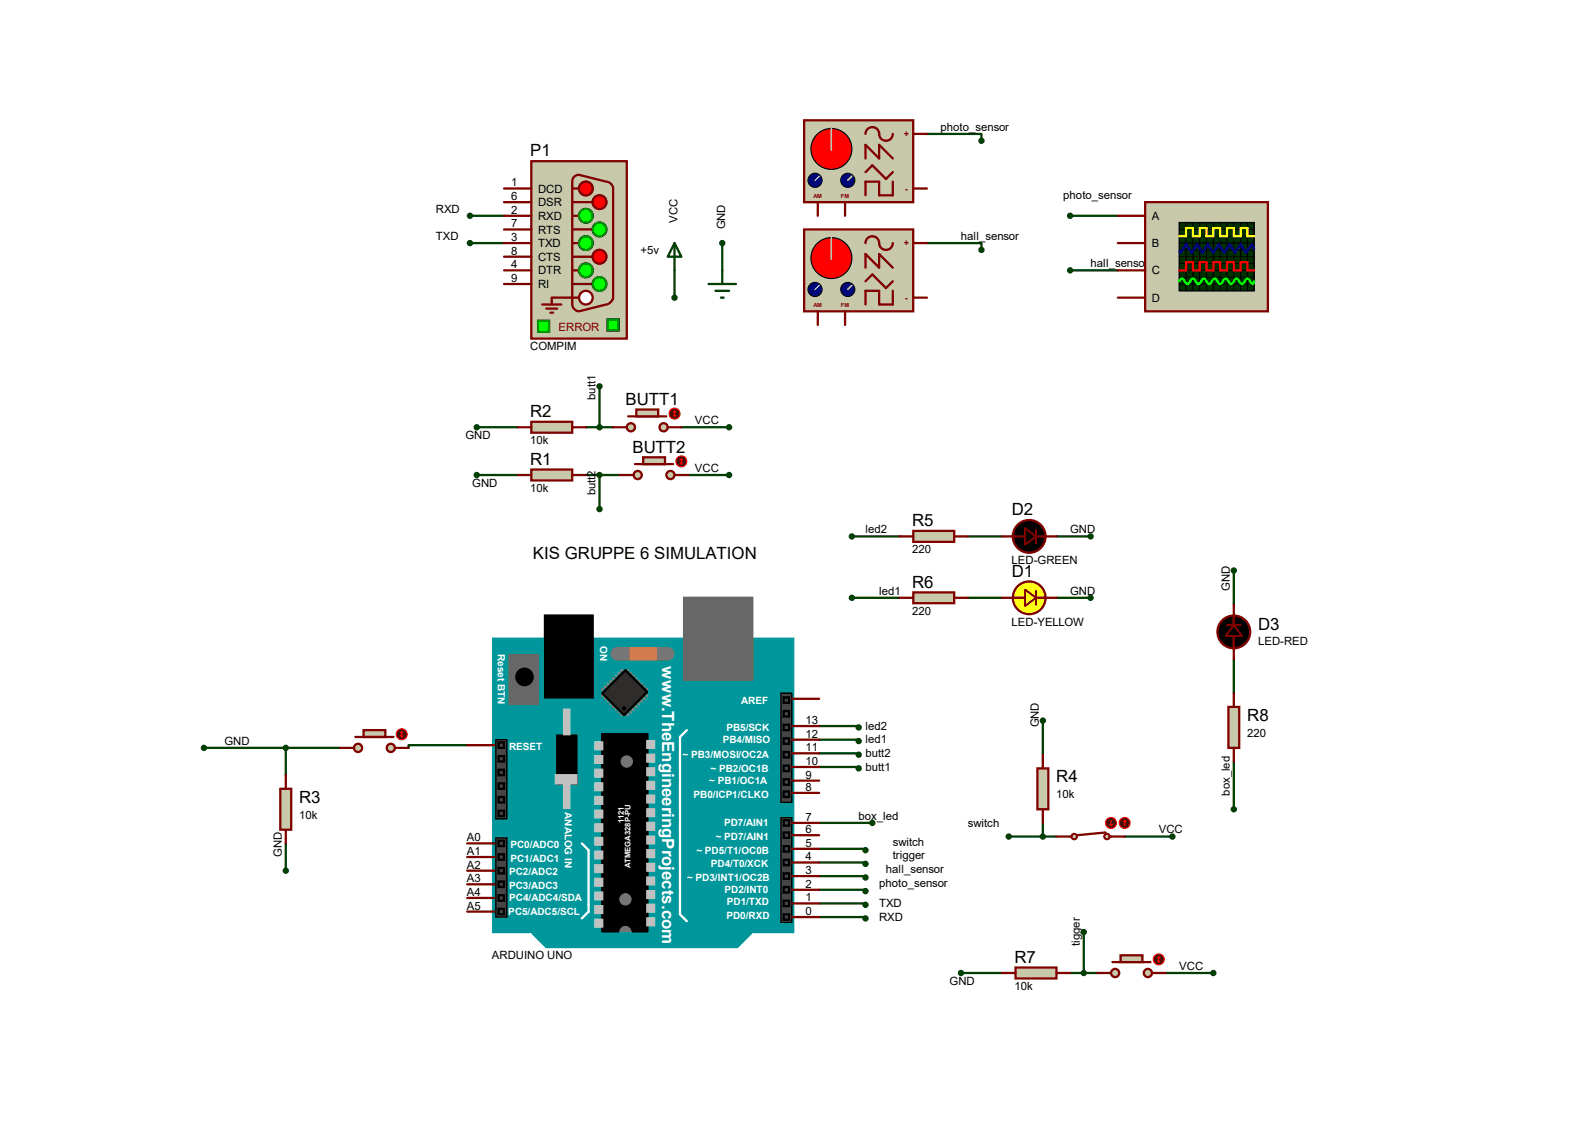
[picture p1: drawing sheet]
<svg xmlns="http://www.w3.org/2000/svg" width="297mm" height="210mm" viewBox="0 0 297 210" stroke-linecap="round" stroke-linejoin="round" font-family="sans-serif">
<g fill="none" stroke="#004000" stroke-width=".42">
<path d="M172.6 24.9h10.2v1.3M87.5 40.2h6.4M87.5 45.3h6.4M125.6 50.3v5.1M134.5 45.3v5M172.6 45.3h10.2v1.2M199.3 40.2h8.9M199.3 50.3h8.9M88.8 79.5h7.6M109.1 79.5h5.1M111.6 71.9v7.6M126.9 79.5h8.9"/>
<path d="M88.8 88.4h7.6M109.1 88.4h6.3M111.6 88.4v6.4M128.1 88.4h7.7M158.6 99.9h8.9M180.2 99.9h6.4M196.7 99.9h6.4M158.6 111.3h8.9M180.2 111.3h6.4M196.7 111.3h6.4M229.7 106.2v6.4M38 139.2h25.4"/>
<path d="M53.2 139.2v5.1M87 138.7h-10.9v.5M152.5 137.7h7.4v.3M152.5 135.2h7.4v.2M194.2 134.2v6.3M229.7 122.7v6.4M53.2 157v5.1M152.5 142.8h7.4v.2M152.5 140.3h7.4v.2M152.5 158h8.7v.3M152.5 153.2h9.9M187.8 155.7h8.9"/>
<path d="M194.2 153.2v2.5M209.4 155.7h8.9M229.7 141.8v8.9M152.5 170.7h8.7v.3M152.5 168.2h8.7v.2M152.5 165.7h8.7v.2M152.5 163.1h8.7v.3M152.5 160.6h8.7v.2M201.8 173.5v7.6M178.9 181.1h7.7M199.3 181.1h5M217 181.1h8.9"/>
</g>
<path d="M149.7 22.4h20.4v15.2h-20.4z" fill="#c8c8aa" stroke="#800000" stroke-width=".42"/>
<circle cx="154.8" cy="27.7" r="3.8" fill="#f00" stroke="#000" stroke-width=".21"/>
<path d="M161.2 24.9a1.27 1.27 0 0 1 1.2-1.2 1.27 1.27 0 0 1 1.3 1.2 1.27 1.27 0 0 0 1.3 1.3 1.27 1.27 0 0 0 1.2-1.3M161.2 29.5v-2.5l2.5 2.5v-2.5l2.5 2.5M161.2 32l1.2-1.2 2.6 2.5 1.2-1.3M166.2 33.8v2.6h-2.5v-2.6h-2.5v2.6" fill="none" stroke="#800000" stroke-width=".42"/>
<path d="M154.8 23.9v4.1" fill="none" stroke="#c0c0c0" stroke-width=".3"/>
<circle cx="151.8" cy="33.6" r="1.31" fill="#0000c0" stroke="#000" stroke-width=".21"/>
<path d="M152.5 32.8l-.7 .8" fill="none" stroke="#c0c0c0" stroke-width=".3"/>
<circle cx="157.9" cy="33.6" r="1.31" fill="#0000c0" stroke="#000" stroke-width=".21"/>
<path d="M158.6 32.8l-.7 .8" fill="none" stroke="#c0c0c0" stroke-width=".3"/>
<path d="M152.3 37.6v2.6M157.4 37.6v2.6M170.1 24.9h2.5M170.1 35.1h2.5" fill="none" stroke="#800000" stroke-width=".42"/>
<path d="M213.2 37.6h22.9v20.4h-22.9z" fill="#c8c8aa" stroke="#800000" stroke-width=".42"/>
<path d="M219.6 41.4h14v12.7h-14z" fill="#003000" stroke="#000" stroke-width=".25"/>
<g fill="none" stroke="#000" stroke-width=".19">
<path d="M219.6 45.3h14M219.6 42.7h14M219.6 44h14M219.6 46.5h14M219.6 49.1h14M219.6 50.3h14M219.6 51.6h14M219.6 52.9h14M219.6 47.8h14M220.9 41.4v12.7M222.1 41.4l.1 12.7M223.4 41.4v12.7"/>
<path d="M224.7 41.4v12.7M225.9 41.4l.1 12.7M227.2 41.4v12.7M228.5 41.4v12.7M229.7 41.4l.1 12.7M231 41.4l.1 12.7M232.3 41.4v12.7"/>
</g>
<path d="M219.6 44h1.3v-1.5h1.2v1.5h1.3v-1.5h1.3v1.5h1.2v-1.5h1.3v1.5h1.3v-1.5h1.2v1.5h1.3v-1.5h1.3v1.5h1.3" fill="none" stroke="#ff0" stroke-width=".42"/>
<path d="M219.6 50.3h1.3v-1.5h1.2v1.5h1.3v-1.5h1.3v1.5h1.2v-1.5h1.3v1.5h1.3v-1.5h1.2v1.5h1.3v-1.5h1.3v1.5h1.3" fill="none" stroke="#f00" stroke-width=".42"/>
<path d="M233.6 46.3l-.6-.8-1 1.5-1-1.5-1 1.5-1-1.5-1 1.5-1.1-1.5-1 1.5-1-1.5-1 1.5-1-1.5-1 1.5-1-1.5-1.1 1.5-.2-.2" fill="none" stroke="#00f" stroke-width=".42"/>
<path d="M219.6 52.4l.2-.4 .3-.1 .3 .1 .4 .7 .3 .2 .3-.2 .5-.7 .2-.1 .3 .1 .5 .7 .2 .2 .3-.2 .5-.7 .3-.1 .2 .1 .5 .7 .3 .2 .2-.2 .5-.7 .3-.1 .3 .1 .4 .7 .3 .2 .3-.2 .5-.7 .2-.1 .3 .1 .5 .7 .2 .2 .3-.2 .5-.7 .3-.1 .2 .1 .5 .7 .3 .2 .2-.2 .5-.7 .3-.1 .2 .1 .5 .7 .3 .2 .3-.5" fill="none" stroke="#0f0" stroke-width=".42"/>
<path d="M208.2 40.2h5M208.2 45.3h5M208.2 50.3h5M208.2 55.4h5" fill="none" stroke="#800000" stroke-width=".42"/>
<path d="M91.8 118.9h55.9v54.6h-55.9z" fill="#00979c" stroke="#00979c" stroke-width=".42"/>
<g fill="#686767" stroke="#686767" stroke-width=".42">
<path d="M127.4 111.3h12.7v15.2h-12.7z"/>
<path d="M94.9 122h5.3v9.1h-5.3z"/>
</g>
<g fill="#000" stroke="#000" stroke-width=".42">
<path d="M101.5 114.6h8.9v15.2h-8.9zM103.8 136.9h3.5v8.9h-3.5zM112.1 136.7h8.4v36.8h-8.4z"/>
<circle cx="97.7" cy="126" r="1.52"/>
</g>
<path d="M127.9 135.9l-1.3 1.3v33l1.3 1.3M108.3 157l1.3 1.3v11.4l-1.3 1.3" fill="none" stroke="#fff" stroke-width=".42"/>
<g fill="#c0c0c0" stroke="#c0c0c0" stroke-width=".42">
<path d="M120.5 138h1.3v1.2h-1.3z"/>
<path d="M120.5 140.5h1.3v1.3h-1.3z"/>
<path d="M120.5 143h1.3v1.3h-1.3z"/>
<path d="M120.5 145.6h1.3v1.3h-1.3z"/>
<path d="M120.5 148.1h1.3v1.3h-1.3z"/>
<path d="M120.5 150.7h1.3v1.2h-1.3z"/>
<path d="M120.5 153.2h1.3v1.3h-1.3z"/>
<path d="M120.5 155.7h1.3v1.3h-1.3z"/>
<path d="M120.5 158.3h1.3v1.3h-1.3z"/>
<path d="M120.5 160.8h1.3v1.3h-1.3z"/>
<path d="M120.5 163.4h1.3v1.2h-1.3z"/>
<path d="M120.5 165.9h1.3v1.3h-1.3z"/>
<path d="M120.5 168.4h1.3v1.3h-1.3z"/>
<path d="M120.5 171h1.3v1.3h-1.3z"/>
<path d="M110.9 138.2h1.2v1.3h-1.2z"/>
<path d="M110.9 140.8h1.2v1.2h-1.2z"/>
<path d="M110.9 143.3h1.2v1.3h-1.2z"/>
<path d="M110.9 145.8h1.2v1.3h-1.2z"/>
<path d="M110.9 148.4h1.2v1.2h-1.2z"/>
<path d="M110.9 150.9h1.2v1.3h-1.2z"/>
<path d="M110.9 153.5h1.2v1.2h-1.2z"/>
<path d="M110.9 156h1.2v1.3h-1.2z"/>
<path d="M110.9 158.5h1.2v1.3h-1.2z"/>
<path d="M110.9 161.1h1.2v1.2h-1.2z"/>
<path d="M110.9 163.6h1.2v1.3h-1.2z"/>
<path d="M110.9 166.2h1.2v1.2h-1.2z"/>
<path d="M110.9 168.7h1.2v1.3h-1.2z"/>
<path d="M110.9 171.2h1.2v1.3h-1.2z"/>
<path d="M103.5 144.3h3.8v1.5h-3.8z"/>
<path d="M105 132.1h1v4.6h-1z"/>
<path d="M105 145.8h1v4.6h-1z"/>
</g>
<path d="M114.9 121.7h9.4" fill="none" stroke="#757575" stroke-width="2.5"/>
<path d="M117.5 120.7h4.5v2h-4.5z" fill="#ff8000" stroke="#ff8000" stroke-width=".42"/>
<g fill="none" stroke="#808080" stroke-width=".47">
<path d="M112.1 128.3l.5 .5M112.6 127.8l.6 .5M112.6 129.1l-.5 .5M113.2 127.3l.5 .5M113.2 129.6l-.6 .5M113.7 126.8l.5 .5M113.7 130.1l-.5 .5M114.2 126.3l.5 .5M114.2 130.6l-.5 .5M114.7 125.8l.5 .5M114.7 131.1l-.5 .5M115.2 125.3l.5 .5"/>
<path d="M115.2 131.6l-.5 .5M115.7 124.8l.5 .5M115.7 132.1l-.5 .5M116.2 132.6l-.5 .5M116.5 132.6l.5 .5M117 132.1l.5 .5M117 124.8l-.5 .5M117.5 131.6l.5 .5M117.5 125.3l-.5 .5M118 131.1l.5 .5M118 125.8l-.5 .5M118.5 130.6l.5 .5"/>
<path d="M118.5 126.3l-.5 .5M119 130.1l.5 .5M119 126.8l-.5 .5M119.5 129.6l.5 .5M119.5 127.3l-.5 .5M120 129.1l.5 .5M120 127.8l-.5 .5M120.5 128.3l-.5 .5"/>
</g>
<path d="M116.5 124.8l4 4-4.3 4.3-4.1-4z" fill="#2c2c2c" stroke="#000" stroke-width=".42"/>
<circle cx="116.2" cy="131.9" r=".3" fill="#000" stroke="#000" stroke-width=".19"/>
<path d="M145.4 129.1h2v20.3h-2z" fill="#464646" stroke="#000" stroke-width=".25"/>
<circle cx="116.5" cy="167.4" r="1.06" fill="#757575" stroke="#757575" stroke-width=".19"/>
<g fill="#464646" stroke="#000" stroke-width=".42">
<path d="M145.9 129.8h1v1.1h-1z"/>
<path d="M145.9 134.9h1v1h-1z"/>
<path d="M145.9 137.5h1v1h-1z"/>
<path d="M145.9 140h1v1h-1z"/>
<path d="M145.9 142.5h1v1.1h-1z"/>
<path d="M145.9 145.1h1v1h-1z"/>
<path d="M145.9 132.4h1v1h-1z"/>
<path d="M145.9 147.4h1v1h-1z"/>
</g>
<g fill="#757575" stroke="#757575" stroke-width=".19">
<circle cx="116.7" cy="141.8" r="1.06"/>
<circle cx="116.5" cy="173.5" r="1.06"/>
</g>
<path d="M99.2 173.8h40.6l-2.5 2.5h-35.6z" fill="#00979c" stroke="#00979c" stroke-width=".42"/>
<g fill="#464646" stroke="#000" stroke-width=".25">
<path d="M92.3 137.7h2.1v14.7h-2.1z"/>
<path d="M145.4 152.2h2v19.5h-2z"/>
<path d="M92.3 156h2.1v14.7h-2.1z"/>
</g>
<g fill="#464646" stroke="#000" stroke-width=".42">
<path d="M92.8 140.8h1.1v1h-1.1z"/>
<path d="M92.8 145.8h1.1v1.1h-1.1z"/>
<path d="M92.8 150.9h1.1v1h-1.1z"/>
<path d="M92.8 148.4h1.1v1h-1.1z"/>
<path d="M92.8 143.3h1.1v1h-1.1z"/>
<path d="M92.8 138.2h1.1v1h-1.1z"/>
<path d="M145.9 152.7h1v1h-1z"/>
<path d="M145.9 155h1v1h-1z"/>
<path d="M145.9 157.5h1v1h-1z"/>
<path d="M145.9 160.1h1v1h-1z"/>
<path d="M145.9 162.6h1v1h-1z"/>
<path d="M145.9 165.1h1v1.1h-1z"/>
<path d="M145.9 167.7h1v1h-1z"/>
<path d="M145.9 170.2h1v1h-1z"/>
<path d="M92.8 156.5h1.1v1h-1.1z"/>
<path d="M92.8 159h1.1v1.1h-1.1z"/>
<path d="M92.8 161.6h1.1v1h-1.1z"/>
<path d="M92.8 164.1h1.1v1h-1.1z"/>
<path d="M92.8 166.7h1.1v1h-1.1z"/>
<path d="M92.8 169.2h1.1v1h-1.1z"/>
</g>
<g fill="none" stroke="#800000" stroke-width=".42">
<path d="M87 138.7h5.1M147.4 137.7h5.1M147.4 135.2h5.1M147.4 130.1h5.1M87 159.6h5.1M87 157h5.1M147.4 158h5.1M147.4 155.5h5.1M147.4 153.2h5.1M147.4 147.6h5.1M147.4 145.3h5.1M147.4 142.8h5.1"/>
<path d="M147.4 140.3h5.1M87 169.7h5.1M87 167.2h5.1M87 164.6h5.1M87 162.1h5.1M147.4 170.7h5.1M147.4 168.2h5.1M147.4 165.7h5.1M147.4 163.1h5.1M147.4 160.6h5.1"/>
</g>
<g fill="#c8c8aa" stroke="#800000" stroke-width=".42">
<path d="M98.9 30h17.8v33h-17.8z"/>
<path d="M106.8 33l.6-.4h.4l5.1 1.2a1.37 1.37 0 0 1 1.3 1.3v20.3a1.61 1.61 0 0 1-1.3 1.3l-5.1 1.3a1.35 1.35 0 0 1-1.2-1.3v-22.9z"/>
</g>
<g fill="none" stroke="#800000" stroke-width=".42">
<path d="M106.6 35.1h1.2M106.6 37.6h3.8M100.2 59.7h2v2.1h-2zM101 56.7h3.5M101.7 57.4h2.1M102.5 58.2h.5M106.6 40.2h1.2M106.6 42.7h3.8M106.6 45.3h1.2M106.6 47.8h3.8M106.6 50.3h1.2M106.6 52.9h3.8"/>
<path d="M107.8 55.4h-5.1v1.3M113.2 59.5h2v2h-2z"/>
<circle cx="109.1" cy="35.1" r="1.27"/>
<circle cx="111.6" cy="37.6" r="1.27"/>
<circle cx="109.1" cy="40.2" r="1.27"/>
<circle cx="109.1" cy="45.3" r="1.27"/>
<circle cx="109.1" cy="50.3" r="1.27"/>
<circle cx="111.6" cy="47.8" r="1.27"/>
<circle cx="111.6" cy="52.9" r="1.27"/>
<circle cx="111.6" cy="42.7" r="1.27"/>
</g>
<circle cx="109.1" cy="55.4" r="1.27" fill="#fff" stroke="#800000" stroke-width=".42"/>
<g fill="#0f0" stroke="#008000" stroke-width=".42">
<circle cx="109.1" cy="45.3" r="1.27"/>
<circle cx="109.1" cy="40.2" r="1.27"/>
</g>
<circle cx="111.6" cy="47.8" r="1.27" fill="#f00" stroke="#800000" stroke-width=".42"/>
<circle cx="111.6" cy="42.7" r="1.27" fill="#0f0" stroke="#008000" stroke-width=".42"/>
<circle cx="111.6" cy="37.6" r="1.27" fill="#f00" stroke="#800000" stroke-width=".42"/>
<circle cx="109.1" cy="50.3" r="1.27" fill="#0f0" stroke="#008000" stroke-width=".42"/>
<circle cx="109.1" cy="35.1" r="1.27" fill="#f00" stroke="#800000" stroke-width=".42"/>
<g fill="#0f0" stroke="#008000" stroke-width=".42">
<path d="M113.2 59.5h2v2h-2z"/>
<path d="M100.2 59.7h2v2.1h-2z"/>
<circle cx="111.6" cy="52.9" r="1.27"/>
</g>
<path d="M93.9 37.6h5M93.9 35.1h5M93.9 45.3h5M93.9 40.2h5M93.9 47.8h5M93.9 42.7h5M93.9 50.3h5M93.9 52.9h5" fill="none" stroke="#800000" stroke-width=".42"/>
<path d="M125.6 45.3l1.3 2.5h-2.6zM125.6 45.3v5M132 52.9h5M133.2 54.1h2.6M134.2 55.4h.5M134.5 50.3v2.6" fill="none" stroke="#004000" stroke-width=".42"/>
<g fill="#c8c8aa" stroke="#800000" stroke-width=".42">
<circle cx="123.6" cy="79.5" r=".76"/>
<circle cx="117.5" cy="79.5" r=".76"/>
</g>
<path d="M117 77.5h7.1" fill="none" stroke="#800000" stroke-width=".42"/>
<path d="M118.5 76.2h4.1v1.3h-4.1z" fill="#c8c8aa" stroke="#800000" stroke-width=".42"/>
<path d="M114.2 79.5h2.5M124.3 79.5h2.6" fill="none" stroke="#800000" stroke-width=".42"/>
<circle cx="125.6" cy="77" r="1.02" fill="#400000" stroke="#f00" stroke-width=".21"/>
<path d="M125.3 77.3l.3 .2M125.6 76.5v1M125.6 76.5l-.3 .3M125.6 76.5l.3 .3M125.9 77.3l-.3 .2" fill="none" stroke="#f00" stroke-width=".21"/>
<g fill="#c8c8aa" stroke="#800000" stroke-width=".38">
<circle cx="206.1" cy="155.7" r=".51"/>
<circle cx="200" cy="155.7" r=".51"/>
</g>
<path d="M196.7 155.7h2.8M205.9 155l-5.4 .5M206.6 155.7h2.8" fill="none" stroke="#800000" stroke-width=".42"/>
<circle cx="206.9" cy="153.2" r="1.02" fill="#400000" stroke="#f00" stroke-width=".21"/>
<path d="M206.6 153.5l.3 .2M206.9 152.7v1M207.1 153.5l-.2 .2" fill="none" stroke="#f00" stroke-width=".21"/>
<circle cx="209.4" cy="153.2" r="1.02" fill="#400000" stroke="#f00" stroke-width=".21"/>
<path d="M209.4 152.7l-.2 .3M209.4 152.7l.3 .3M209.4 152.7v1" fill="none" stroke="#f00" stroke-width=".21"/>
<path d="M98.9 78.5h7.7v2.1h-7.7z" fill="#c8c8aa" stroke="#800000" stroke-width=".42"/>
<path d="M96.4 79.5h2.5M106.6 79.5h2.5" fill="none" stroke="#800000" stroke-width=".42"/>
<path d="M170.1 110.3h7.6v2h-7.6z" fill="#c8c8aa" stroke="#800000" stroke-width=".42"/>
<path d="M167.5 111.3h2.6M177.7 111.3h2.5" fill="none" stroke="#800000" stroke-width=".42"/>
<circle cx="191.6" cy="111.3" r="3" fill="#ffff1c" stroke="#800000" stroke-width=".42"/>
<path d="M192.9 110v2.6" fill="none" stroke="#800000" stroke-width=".38"/>
<path d="M188.6 111.3h2.3M192.9 111.3h1.8" fill="none" stroke="#800000" stroke-width=".42"/>
<path d="M190.9 109.8l2 1.5-2 1.5z" fill="#ffff2f" stroke="#800000" stroke-width=".38"/>
<path d="M186.6 111.3h2.5M194.2 111.3h2.5" fill="none" stroke="#800000" stroke-width=".42"/>
<g fill="#c8c8aa" stroke="#800000" stroke-width=".42">
<circle cx="72.8" cy="139.2" r=".76"/>
<circle cx="66.7" cy="139.2" r=".76"/>
</g>
<path d="M66.2 137.2h7.1" fill="none" stroke="#800000" stroke-width=".42"/>
<path d="M67.7 135.9h4.1v1.3h-4.1z" fill="#c8c8aa" stroke="#800000" stroke-width=".42"/>
<path d="M63.4 139.2h2.5M73.5 139.2h2.6" fill="none" stroke="#800000" stroke-width=".42"/>
<circle cx="74.8" cy="136.7" r="1.02" fill="#400000" stroke="#f00" stroke-width=".21"/>
<path d="M74.5 136.9l.3 .3M74.8 136.2v1M74.8 136.2l-.3 .2M74.8 136.2l.3 .2M75.1 136.9l-.3 .3" fill="none" stroke="#f00" stroke-width=".21"/>
<g fill="#004000" stroke="#004000" stroke-width=".42">
<circle cx="161.2" cy="171" r=".38"/>
<circle cx="161.2" cy="168.4" r=".38"/>
<circle cx="161.2" cy="165.9" r=".38"/>
<circle cx="161.2" cy="163.4" r=".38"/>
<circle cx="158.6" cy="111.3" r=".38"/>
<circle cx="203.1" cy="111.3" r=".38"/>
<circle cx="134.5" cy="45.3" r=".38"/>
<circle cx="125.6" cy="55.4" r=".38"/>
</g>
<g fill="#c8c8aa" stroke="#800000" stroke-width=".42">
<circle cx="124.8" cy="88.4" r=".76"/>
<circle cx="118.7" cy="88.4" r=".76"/>
</g>
<path d="M118.2 86.4h7.1" fill="none" stroke="#800000" stroke-width=".42"/>
<path d="M119.8 85.1h4v1.3h-4z" fill="#c8c8aa" stroke="#800000" stroke-width=".42"/>
<path d="M115.4 88.4h2.6M125.6 88.4h2.5" fill="none" stroke="#800000" stroke-width=".42"/>
<circle cx="126.9" cy="85.9" r="1.02" fill="#400000" stroke="#f00" stroke-width=".21"/>
<path d="M126.6 86.1l.3 .3M126.9 85.4v1M126.9 85.4l-.3 .2M126.9 85.4l.2 .2M127.1 86.1l-.2 .3" fill="none" stroke="#f00" stroke-width=".21"/>
<path d="M98.9 87.4h7.7v2.1h-7.7z" fill="#c8c8aa" stroke="#800000" stroke-width=".42"/>
<path d="M96.4 88.4h2.5M106.6 88.4h2.5" fill="none" stroke="#800000" stroke-width=".42"/>
<path d="M193.2 143h2v7.7h-2z" fill="#c8c8aa" stroke="#800000" stroke-width=".42"/>
<path d="M194.2 140.5v2.5M194.2 150.7v2.5" fill="none" stroke="#800000" stroke-width=".42"/>
<g fill="#004000" stroke="#004000" stroke-width=".42">
<circle cx="88.8" cy="79.5" r=".38"/>
<circle cx="88.8" cy="88.4" r=".38"/>
</g>
<path d="M170.1 98.8h7.6v2.1h-7.6z" fill="#c8c8aa" stroke="#800000" stroke-width=".42"/>
<path d="M167.5 99.9h2.6M177.7 99.9h2.5M186.6 99.9h4.3M192.9 99.9h3.8" fill="none" stroke="#800000" stroke-width=".42"/>
<circle cx="191.6" cy="99.9" r="3" fill="#000" stroke="#800000" stroke-width=".42"/>
<path d="M192.9 98.6v2.5" fill="none" stroke="#800000" stroke-width=".38"/>
<path d="M190.9 98.3l2 1.6-2 1.5z" fill="#000" stroke="#800000" stroke-width=".38"/>
<g fill="#004000" stroke="#004000" stroke-width=".42">
<circle cx="158.6" cy="99.9" r=".38"/>
<circle cx="203.1" cy="99.9" r=".38"/>
<circle cx="159.9" cy="138" r=".38"/>
<circle cx="159.9" cy="143" r=".38"/>
<circle cx="159.9" cy="140.5" r=".38"/>
<circle cx="159.9" cy="135.4" r=".38"/>
<circle cx="194.2" cy="155.7" r=".38"/>
<circle cx="187.8" cy="155.7" r=".38"/>
<circle cx="161.2" cy="158.3" r=".38"/>
<circle cx="194.2" cy="134.2" r=".38"/>
<circle cx="218.3" cy="155.7" r=".38"/>
<circle cx="135.8" cy="79.5" r=".38"/>
<circle cx="111.6" cy="79.5" r=".38"/>
<circle cx="111.6" cy="71.9" r=".38"/>
<circle cx="135.8" cy="88.4" r=".38"/>
<circle cx="111.6" cy="88.4" r=".38"/>
<circle cx="111.6" cy="94.8" r=".38"/>
</g>
<g fill="#c8c8aa" stroke="#800000" stroke-width=".42">
<circle cx="213.7" cy="181.1" r=".76"/>
<circle cx="207.6" cy="181.1" r=".76"/>
</g>
<path d="M207.1 179.1h7.1" fill="none" stroke="#800000" stroke-width=".42"/>
<path d="M208.7 177.8h4v1.3h-4z" fill="#c8c8aa" stroke="#800000" stroke-width=".42"/>
<path d="M204.3 181.1h2.6M214.5 181.1h2.5" fill="none" stroke="#800000" stroke-width=".42"/>
<circle cx="215.8" cy="178.6" r="1.02" fill="#400000" stroke="#f00" stroke-width=".21"/>
<path d="M215.5 178.9l.3 .2M215.8 178.1v1M215.8 178.1l-.3 .3M215.8 178.1l.2 .3M216 178.9l-.2 .2" fill="none" stroke="#f00" stroke-width=".21"/>
<path d="M189.1 180.1h7.6v2.1h-7.6z" fill="#c8c8aa" stroke="#800000" stroke-width=".42"/>
<path d="M186.6 181.1h2.5M196.7 181.1h2.6" fill="none" stroke="#800000" stroke-width=".42"/>
<g fill="#004000" stroke="#004000" stroke-width=".42">
<circle cx="178.9" cy="181.1" r=".38"/>
<circle cx="225.9" cy="181.1" r=".38"/>
<circle cx="201.8" cy="181.1" r=".38"/>
<circle cx="201.8" cy="173.5" r=".38"/>
<circle cx="161.2" cy="160.8" r=".38"/>
<circle cx="38" cy="139.2" r=".38"/>
</g>
<path d="M52.2 146.9h2v7.6h-2z" fill="#c8c8aa" stroke="#800000" stroke-width=".42"/>
<path d="M53.2 144.3v2.6M53.2 154.5v2.5" fill="none" stroke="#800000" stroke-width=".42"/>
<g fill="#004000" stroke="#004000" stroke-width=".42">
<circle cx="53.2" cy="139.2" r=".38"/>
<circle cx="53.2" cy="162.1" r=".38"/>
<circle cx="87.5" cy="40.2" r=".38"/>
<circle cx="87.5" cy="45.3" r=".38"/>
<circle cx="182.8" cy="26.2" r=".38"/>
</g>
<path d="M149.7 42.7h20.4v15.3h-20.4z" fill="#c8c8aa" stroke="#800000" stroke-width=".42"/>
<circle cx="154.8" cy="48" r="3.8" fill="#f00" stroke="#000" stroke-width=".21"/>
<path d="M161.2 45.3a1.27 1.27 0 0 1 1.2-1.3 1.27 1.27 0 0 1 1.3 1.3 1.27 1.27 0 0 0 1.3 1.2 1.27 1.27 0 0 0 1.2-1.2M161.2 49.8v-2.5l2.5 2.5v-2.5l2.5 2.5M161.2 52.4l1.2-1.3 2.6 2.5 1.2-1.2M166.2 54.1v2.6h-2.5v-2.6h-2.5v2.6" fill="none" stroke="#800000" stroke-width=".42"/>
<path d="M154.8 44.2v4.1" fill="none" stroke="#c0c0c0" stroke-width=".3"/>
<circle cx="151.8" cy="53.9" r="1.31" fill="#0000c0" stroke="#000" stroke-width=".21"/>
<path d="M152.5 53.1l-.7 .8" fill="none" stroke="#c0c0c0" stroke-width=".3"/>
<circle cx="157.9" cy="53.9" r="1.31" fill="#0000c0" stroke="#000" stroke-width=".21"/>
<path d="M158.6 53.1l-.7 .8" fill="none" stroke="#c0c0c0" stroke-width=".3"/>
<path d="M152.3 58v2.5M157.4 58v2.5M170.1 45.3h2.5M170.1 55.4h2.5M229.7 112.6v3.8M229.7 118.4v4.3" fill="none" stroke="#800000" stroke-width=".42"/>
<g fill="#004000" stroke="#004000" stroke-width=".42">
<circle cx="182.8" cy="46.5" r=".38"/>
<circle cx="199.3" cy="40.2" r=".38"/>
<circle cx="199.3" cy="50.3" r=".38"/>
</g>
<circle cx="229.7" cy="117.6" r="3" fill="#000" stroke="#800000" stroke-width=".42"/>
<path d="M228.5 116.4h2.5" fill="none" stroke="#800000" stroke-width=".38"/>
<path d="M229.7 116.4l1.6 2h-3.1z" fill="#000" stroke="#800000" stroke-width=".38"/>
<path d="M228.7 131.6h2.1v7.6h-2.1z" fill="#c8c8aa" stroke="#800000" stroke-width=".42"/>
<path d="M229.7 129.1v2.5M229.7 139.2v2.6" fill="none" stroke="#800000" stroke-width=".42"/>
<g fill="#004000" stroke="#004000" stroke-width=".42">
<circle cx="229.7" cy="150.7" r=".38"/>
<circle cx="229.7" cy="106.2" r=".38"/>
<circle cx="162.4" cy="153.2" r=".38"/>
</g>
<g font-size="3.1">
<text x="98.7" y="29.1">P1</text>
<text x="98.7" y="77.6">R2</text>
<text x="116.5" y="75.4">BUTT1</text>
<text x="98.7" y="86.5">R1</text>
<text x="117.8" y="84.2">BUTT2</text>
<text x="188.4" y="95.9">D2</text>
<text x="169.8" y="98">R5</text>
<text x="99.2" y="104.1">KIS GRUPPE 6 SIMULATION</text>
<text x="188.4" y="107.4">D1</text>
<text x="169.8" y="109.4">R6</text>
<text x="234.3" y="117.2">D3</text>
<text x="232.2" y="134.2">R8</text>
<text x="55.7" y="149.5">R3</text>
<text x="196.7" y="145.7">R4</text>
<text x="188.9" y="179.2">R7</text>
</g>
<text font-size="3.1" fill="#fff" x="123.3" y="124" transform="rotate(90 123.3 124)">www.TheEngineeringProjects.com</text>
<g font-size="2.1">
<text x="175.1" y="24.3">photo_sensor</text>
<text x="95.2" y="34.7">1</text>
<text x="100.2" y="35.9">DCD</text>
<text x="81.2" y="39.6">RXD</text>
<text x="95.2" y="39.8">2</text>
<text x="95.2" y="37.3">6</text>
<text x="100.2" y="40.9">RXD</text>
<text x="100.2" y="38.4">DSR</text>
<text x="126.2" y="41.4" transform="rotate(-90 126.2 41.4)">VCC</text>
<text x="198" y="37">photo_sensor</text>
<text x="214.5" y="40.9">A</text>
<text x="81.2" y="44.7">TXD</text>
<text x="95.2" y="44.9">3</text>
<text x="95.2" y="47.4">8</text>
<text x="95.2" y="42.3">7</text>
<text x="100.2" y="46">TXD</text>
<text x="100.2" y="43.5">RTS</text>
<text x="119.3" y="47.3">+5v</text>
<text x="135" y="42.7" transform="rotate(-90 135 42.7)">GND</text>
<text x="178.9" y="44.7">hall_sensor</text>
<text x="214.5" y="46">B</text>
<text x="95.2" y="50">4</text>
<text x="95.2" y="52.5">9</text>
<text x="100.2" y="48.6">CTS</text>
<text x="100.2" y="51.1">DTR</text>
<text x="100.2" y="53.6">RI</text>
<text x="203.1" y="49.7">hall_sensor</text>
<text x="214.5" y="51.1">C</text>
<text x="214.5" y="56.2">D</text>
<text x="98.7" y="65.2">COMPIM</text>
<text x="110.9" y="74.5" transform="rotate(-90 110.9 74.5)">butt1</text>
<text x="86.7" y="81.7">GND</text>
<text x="98.7" y="82.7">10k</text>
<text x="129.4" y="79">VCC</text>
<text x="129.4" y="87.8">VCC</text>
<text x="87.9" y="90.6">GND</text>
<text x="98.7" y="91.6">10k</text>
<text x="110.9" y="92.2" transform="rotate(-90 110.9 92.2)">butt2</text>
<text x="161.2" y="99.3">led2</text>
<text x="199.3" y="99.3">GND</text>
<text x="169.8" y="103">220</text>
<text x="188.4" y="105.1">LED-GREEN</text>
<text x="163.7" y="110.7">led1</text>
<text x="199.3" y="110.7">GND</text>
<text x="229" y="110" transform="rotate(-90 229 110)">GND</text>
<text x="169.8" y="114.5">220</text>
<text x="188.4" y="116.5">LED-YELLOW</text>
<text x="234.3" y="120.1">LED-RED</text>
<text x="150" y="137.3">12</text>
<text x="150" y="134.8">13</text>
<text x="161.2" y="135.8">led2</text>
<text x="193.5" y="135.4" transform="rotate(-90 193.5 135.4)">GND</text>
<text x="232.2" y="137.2">220</text>
<text x="41.8" y="138.6">GND</text>
<text x="150" y="142.4">10</text>
<text x="150" y="139.9">11</text>
<text x="161.2" y="138.4">led1</text>
<text x="161.2" y="143.5">butt1</text>
<text x="161.2" y="140.9">butt2</text>
<text x="150" y="147.2">8</text>
<text x="150" y="144.9">9</text>
<text x="196.7" y="148.6">10k</text>
<text x="229" y="148.1" transform="rotate(-90 229 148.1)">box_led</text>
<text x="55.7" y="152.4">10k</text>
<text x="150" y="155.1">6</text>
<text x="150" y="152.8">7</text>
<text x="159.9" y="152.6">box_led</text>
<text x="180.2" y="153.9">switch</text>
<text x="215.8" y="155.2">VCC</text>
<text x="52.5" y="159.6" transform="rotate(-90 52.5 159.6)">GND</text>
<text x="87" y="161.7">A2</text>
<text x="87" y="159.2">A1</text>
<text x="87" y="156.6">A0</text>
<text x="150" y="160.2">4</text>
<text x="150" y="157.6">5</text>
<text x="166.2" y="157.4">switch</text>
<text x="166.2" y="160">trigger</text>
<text x="87" y="166.8">A4</text>
<text x="87" y="164.3">A3</text>
<text x="150" y="167.8">1</text>
<text x="150" y="165.3">2</text>
<text x="150" y="162.7">3</text>
<text x="163.7" y="165.1">photo_sensor</text>
<text x="165" y="162.5">hall_sensor</text>
<text x="87" y="169.3">A5</text>
<text x="150" y="170.3">0</text>
<text x="163.7" y="171.4">RXD</text>
<text x="163.7" y="168.9">TXD</text>
<text x="91.6" y="178.5">ARDUINO UNO</text>
<text x="201.1" y="176.1" transform="rotate(-90 201.1 176.1)">tigger</text>
<text x="176.8" y="183.3">GND</text>
<text x="188.9" y="184.3">10k</text>
<text x="219.6" y="180.6">VCC</text>
</g>
<text font-size="2.1" fill="#800000" x="104" y="61.7">ERROR</text>
<g font-size="1.9" fill="#fff">
<text x="92.7" y="121.8" transform="rotate(90 92.7 121.8)">Reset BTN</text>
<text x="111.8" y="120.3" transform="rotate(90 111.8 120.3)">ON</text>
<text x="138" y="131">AREF</text>
<text x="135.3" y="136.1">PB5/SCK</text>
<text x="94.8" y="139.6">RESET</text>
<text x="127.1" y="141.1">~ PB3/MOSI/OC2A</text>
<text x="132.3" y="143.7">~ PB2/OC1B</text>
<text x="134.6" y="138.3">PB4/MISO</text>
<text x="129.2" y="148.5">PB0/ICP1/CLKO</text>
<text x="132" y="146">~ PB1/OC1A</text>
<text x="105.2" y="151.2" transform="rotate(90 105.2 151.2)">ANALOG IN</text>
<text x="134.8" y="153.8">PD7/AIN1</text>
<text x="95" y="160.4">PC1/ADC1</text>
<text x="95" y="157.9">PC0/ADC0</text>
<text x="129.7" y="158.9">~ PD5/T1/OC0B</text>
<text x="132.4" y="161.5">PD4/T0/XCK</text>
<text x="133.3" y="156.4">~ PD7/AIN1</text>
<text x="94.8" y="165.5">PC3/ADC3</text>
<text x="94.8" y="163">PC2/ADC2</text>
<text x="94.8" y="167.8">PC4/ADC4/SDA</text>
<text x="127.9" y="164">~ PD3/INT1/OC2B</text>
<text x="134.9" y="166.3">PD2/INT0</text>
<text x="94.7" y="170.3">PC5/ADC5/SCL</text>
<text x="135.3" y="171.1">PD0/RXD</text>
<text x="135.3" y="168.6">PD1/TXD</text>
</g>
<g font-size="1.7" fill="#800000">
<text x="168.3" y="25.6">+</text>
<text x="168.5" y="35.7">-</text>
<text x="168.3" y="45.9">+</text>
<text x="168.5" y="56">-</text>
</g>
<g font-size="1.4" fill="#fff">
<text x="116.2" y="153.2" transform="rotate(-90 116.2 153.2)">1121</text>
<text x="117.4" y="161.5" transform="rotate(-90 117.4 161.5)">ATMEGA328P-PU</text>
</g>
<g font-size="1.1" fill="#800000">
<text x="151.5" y="36.8">AM</text>
<text x="156.6" y="36.8">FM</text>
<text x="151.5" y="57.1">AM</text>
<text x="156.6" y="57.1">FM</text>
</g>
</svg>
